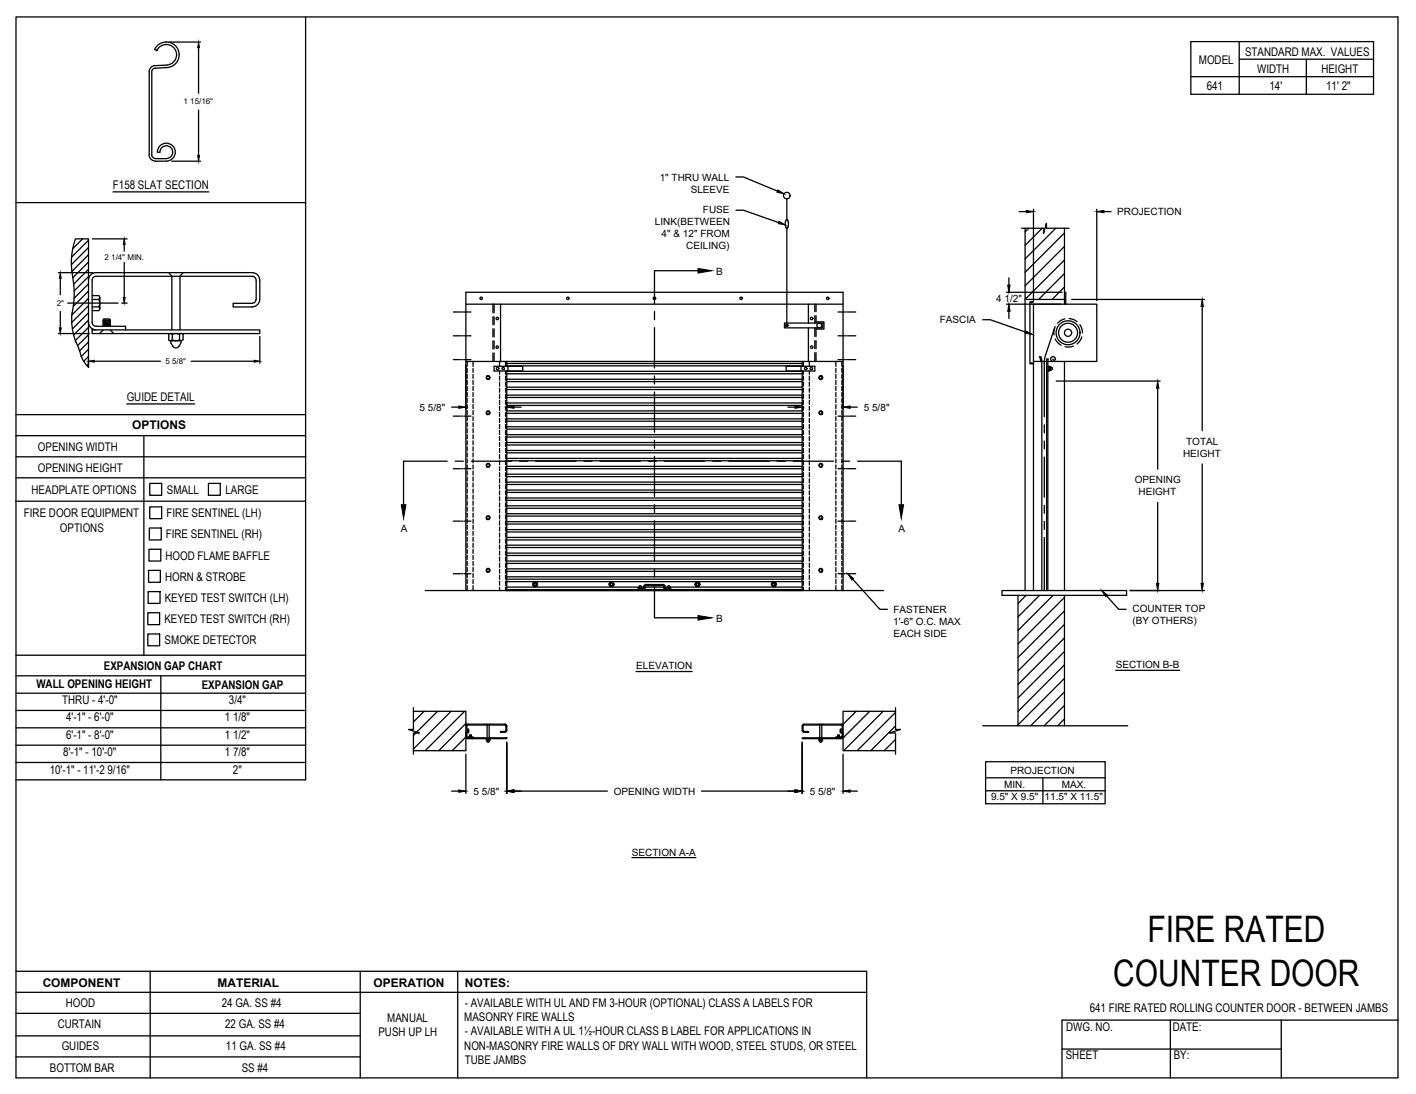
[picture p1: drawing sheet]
<svg xmlns="http://www.w3.org/2000/svg" width="279mm" height="216mm" viewBox="0 0 279 216" stroke-linecap="round" stroke-linejoin="round" font-family="sans-serif">
<!-- layer: ANNOTATIONS -->
<g fill="none" stroke="#000" stroke-width=".25">
<path d="M33.4 8.3h6.2M39.2 9.4v9M33.9 31.8h5.7M39.2 21.7v9M145.2 34.9h1.5l6.7 2.8M11.5 53.8h6.9M11.9 54.9v3.3M13.4 59.8h9.9M18.2 47.1h6.9M24 59.8h1.1M24.5 48.3v1.3M24.5 51.8v6.9"/>
<path d="M145.2 41.5h1.5l6.9 2.4M198.6 57.7h11M199.1 54.8v1.5M201.1 41.8h1.4M203.9 41.3v18M211.5 59.1h26.2M216.4 41.3v18M217.8 41.8h1.4M11.5 65.8h6.2M11.9 61.5v3.2M17.5 70.9v1M18.6 71.3h13"/>
<path d="M37.7 71.3h12.4M51.3 66.4v5.3M91.9 72v8.8M100 79.5v1.3M158.3 79.5v1.3M166.3 72.1v8.7M193.9 63.1h1.5l6.9 2.4M198.6 60h10.7M199.1 61.4v1.5M208.4 75.2h20.5M228.4 76.6v16M237.2 60.5v24.5"/>
<path d="M89.1 80.3h1.4M101.4 80.3h1.4M155.5 80.3h1.4M167.7 80.3h1.5M228.4 99.1v16M237.2 91.6v23.5M168.3 114.3l5.3 5.9h1.5M218.3 117.6l2.4 2.6h1.5M223 116.5h14.7M125.5 132.5h11.1M220.2 132.3h12.6M89.1 156.1h1.4"/>
<path d="M91.9 148.8v7.8M100 146.5v10.1M101.4 156.1h18.4M138.4 156.1h18.5M158.3 146.5v10.1M166.3 148.8v7.8M167.7 156.1h1.5M194.5 150.3h23.6v8.3h-23.6zM194.5 153.5h23.6M194.5 156.1h23.6M205.8 153.5v5.1M124.7 169.2h12.6"/>
</g>
<!-- layer: SECTION CUTS -->
<g fill="none" stroke="#000" stroke-width=".25">
<path d="M137.7 53.4h-8.6v6.5M129.1 61.5v1.6M129.1 64.7v7.9M129.1 74.2v1.6M129.1 77.4v7.9M88.2 91h-8.6v8.6M89.8 91h1.6M93 91h7.9M102.5 91h1.6M105.7 91h7.9M115.2 91h1.6M118.4 91h7.9"/>
<path d="M127.9 91h1.6M129.1 86.9v1.6M129.1 90.1v7.9M129.1 99.6v1.6M131.1 91h8M140.7 91h1.5M143.8 91h8M153.4 91h1.5M156.5 91h8M166.1 91h1.5M169.2 91h8.6v8.6M129.1 102.8v7.9"/>
<path d="M129.1 112.3v1.6M129.1 115.5v6.4h8.6"/>
</g>
<path d="M137.7 53l2.7 .4-2.7 .5zM79.2 99.6h.9l-.5 2.7zM177.4 99.6h.9l-.5 2.7zM137.7 121.5l2.7 .4-2.7 .5z" fill="#000" stroke="#000" stroke-width=".2"/>
<!-- layer: PUSH UP OPERATION LH -->
<g fill="none" stroke="#000" stroke-width=".25">
<path d="M155.3 39.3v4M155 43.8v.7M155 43.8a.32 .32 0 0 1 0-.3 .32 .32 0 0 1 .4-.1 1.62 1.62 0 0 1 0 1.6M155 44.6l.2 .4M155.2 45h.1M155.3 45.1v19.4M201.6 45h4.3v1.1l.6-2v.9h4.4M202.3 45v71.5M203 45l-.7 .8M203.5 59.8l.4-.2h-.7v12.2h.7l-.4-.2M205.7 45l-3.4 3.4M206.5 44.2l-.1 .1"/>
<path d="M208.3 45l-6 6.1M210 57.7h.3v2.3M210 45v15M210 46l-7.7 7.7M210 48.6l-7.7 7.8M210 51.3l-7.7 7.8h7.7M210 54l-5.1 5.1M210 56.6l-2.4 2.5M89.5 66.3h1.4M89.5 71h1.3M89.5 61.6h1.4M91.1 66.3h.2"/>
<path d="M91.1 71h.2M91.1 61.6h.2M91.5 66.3h1.4M91.5 61.6h1.4M91.5 71h1.4M91.9 71.3h74.4M91.9 60h74.4M92.2 71.3v1M92.2 72.7v.8M92.2 73.9v.8M92.2 75.1v.8M92.2 76.3v.8"/>
<path d="M92.2 77.5v.8M92.2 78.7v.7M92.2 79.8v.8M93.3 71.3v1M93.3 72.7v.8M93.3 73.9v.8M93.3 75.1v.8M93.3 76.3v.8M93.3 77.5v.8M93.3 78.7v.7M93.3 79.8v.8M96.1 74.2h.4l.2 .3-.2 .4h-.4l-.2-.4z"/>
<path d="M97.3 60v1.7M97.3 62.5v1.6M97.3 64.9v1.6M97.3 67.3v1.6M97.3 69.7v1.6M97.5 72.3h5.6v.9h-5.6zM97.5 60v1.7M97.5 62.5v1.6M97.5 64.9v1.6M97.5 67.3v1.6M97.5 69.7v1.6M98.6 71.3v1"/>
<path d="M98.6 73.2v.7M98.6 74.2v.8M98.6 75.4v.8M98.6 76.6v.8M98.6 77.8v.8M98.6 79v.8M98.8 60v11.3M99.8 71.3v1M99.8 73.2v.7M99.8 74.2v.8M99.8 75.4v.8M99.8 76.6v.8"/>
<path d="M99.8 77.8v.8M99.8 79v.8M100 79.5h58.3M100 78.4h58.3M100 78h58.3M100 75.3h58.3M100 74.8h58.3M100 76.4h58.3M100 76.9h58.3M100 73.8h58.3M100 73.3h58.3M100 71.7h58.3"/>
<path d="M100 72.2h58.3M100 71.3v1M100 73.2v43.3M100.2 72.3v.9M154.8 63.8h7.5v.9h-7.5zM155.1 72.3h5.7v.9h-5.7zM158.1 72.3v.9M158.3 71.3v1M158.3 73.2v43.3M158.5 71.3v1M158.5 73.2v.7M158.5 74.2v.8"/>
<path d="M158.5 75.4v.8M158.5 76.6v.8M158.5 77.8v.8M158.5 79v.8M159.5 60v3.8M159.5 64.7v6.6M159.7 71.3v1M159.7 73.2v.7M159.7 74.2v.8M159.7 75.4v.8M159.7 76.6v.8M159.7 77.8v.8"/>
<path d="M159.7 79v.8M160.8 60v1.5M160.8 62.3v1.5M160.8 64.7v1.7M160.8 67.2v1.6M160.8 69.6v1.7M161 63.5h1.6v1.4h-1.6M161 60v1.5M161 62.3v1.5M161 64.7v1.7M161 67.2v1.6M161 69.6v1.7"/>
<path d="M161.8 74.2h.4l.2 .3-.2 .4h-.4l-.3-.4zM164.9 71.3v1M164.9 72.7v.8M164.9 73.9v.8M164.9 75.1v.8M164.9 76.3v.8M164.9 77.5v.8M164.9 78.7v.7M164.9 79.8v.8M165.4 66.3h1.4M165.4 71h1.4M165.4 61.6h1.4"/>
<path d="M166.1 71.3v1M166.1 72.7v.8M166.1 73.9v.8M166.1 75.1v.8M166.1 76.3v.8M166.1 77.5v.8M166.1 78.7v.7M166.1 79.8v.8M167 71h.2M167 66.3h.2M167 61.6h.2M167.4 66.3h1.4"/>
<path d="M167.4 61.6h1.4M167.4 71h1.4M203.9 71.3h2.6M205.3 71.3l-.2-.9a.72 .72 0 0 1 .5 .9v45.2M206.5 71.3v45.2M206.6 70.9l-.1 .4M206.6 70.9h.2M206.8 71.3h9.6v-11.3h-12.5v56.5M206.8 72.3h.2v.9h-.2M206.8 71.3v45.2M206.8 70.9v.4M207 72.9v.2h.3"/>
<path d="M207 72.5v-.1h.3v.1M207 72.9h.3M207 72.6h.3M207 72.6v.3M207.3 72.9v.2M207.3 72.6v.3M207.6 72.6v.3M207.6 72.6l-.3-.1v.5h.2M207.6 72.9l-.1 .1M207.8 70.9l.2 .2 .2-.1a.47 .47 0 0 0-.4-.6 .47 .47 0 0 0-.5 .4 .47 .47 0 0 0 .5 .5M208.1 64.8l-2 6.2v11.3M208.2 64.5l-.3 .9 .1 .7"/>
<path d="M208.2 66.9l.5 .7 .7 .5M210 71.3v45.2M210.1 62.9l-.6 .3-.8 .6M211 62.9l.8 .2 .7 .4M211.8 68.3l-.9 .2-.8-.1M213.1 64.1l.3 .6 .2 1M213.4 66.5l-.2 .6-.7 .8M89.5 92.5h1.3M89.5 82.1h1.3M91.1 92.5h.2M91.1 82.1h.2M91.5 92.5h1.4"/>
<path d="M91.5 82.1h1.4M92.2 81v.8M92.2 82.2v.8M92.2 83.4v.8M92.2 84.6v.8M92.2 85.8v.8M92.2 87v.8M92.2 88.2v.8M92.2 89.4v.8M92.2 90.6v.8M92.2 91.8v.7M92.2 92.9v.8"/>
<path d="M92.2 94.1v.8M92.2 95.3v.8M92.2 96.5v.8M92.2 97.7v.8M92.2 98.9v.8M93.3 81v.8M93.3 82.2v.8M93.3 83.4v.8M93.3 84.6v.8M93.3 85.8v.8M93.3 87v.8M93.3 88.2v.8"/>
<path d="M93.3 89.4v.8M93.3 90.6v.8M93.3 91.8v.7M93.3 92.9v.8M93.3 94.1v.8M93.3 95.3v.8M93.3 96.5v.8M93.3 97.7v.8M93.3 98.9v.8M96.1 91.5h.4l.2 .3-.2 .4h-.4l-.2-.4zM96.1 81.1h.4l.2 .4-.2 .3h-.4l-.2-.3zM98.6 80.2v.8"/>
<path d="M98.6 81.4v.8M98.6 82.6v.8M98.6 83.8v.8M98.6 85v.7M98.6 86.1v.8M98.6 87.3v.8M98.6 88.5v.8M98.6 89.7v.8M98.6 90.9v.8M98.6 92.1v.8M98.6 93.3v.8M98.6 94.5v.8"/>
<path d="M98.6 95.7v.8M98.6 96.9v.8M98.6 98v.8M98.6 99.3v.7M99.8 80.2v.8M99.8 81.4v.8M99.8 82.6v.8M99.8 83.8v.8M99.8 85v.7M99.8 86.1v.8M99.8 87.3v.8M99.8 88.5v.8"/>
<path d="M99.8 89.7v.8M99.8 90.9v.8M99.8 92.1v.8M99.8 93.3v.8M99.8 94.5v.8M99.8 95.7v.8M99.8 96.9v.8M99.8 98v.8M99.8 99.3v.7M100 99.8h58.3M100 97.2h58.3M100 96.7h58.3"/>
<path d="M100 98.3h58.3M100 98.7h58.3M100 94.1h58.3M100 93.6h58.3M100 95.1h58.3M100 95.6h58.3M100 90.9h58.3M100 90.5h58.3M100 92h58.3M100 92.5h58.3M100 89.4h58.3M100 88.9h58.3"/>
<path d="M100 86.3h58.3M100 85.8h58.3M100 87.3h58.3M100 87.8h58.3M100 83.1h58.3M100 82.7h58.3M100 84.2h58.3M100 84.7h58.3M100 80h58.3M100 81.1h58.3M100 81.6h58.3M158.5 80.2v.8"/>
<path d="M158.5 81.4v.8M158.5 82.6v.8M158.5 83.8v.8M158.5 85v.7M158.5 86.1v.8M158.5 87.3v.8M158.5 88.5v.8M158.5 89.7v.8M158.5 90.9v.8M158.5 92.1v.8M158.5 93.3v.8M158.5 94.5v.8"/>
<path d="M158.5 95.7v.8M158.5 96.9v.8M158.5 98v.8M158.5 99.3v.7M159.7 80.2v.8M159.7 81.4v.8M159.7 82.6v.8M159.7 83.8v.8M159.7 85v.7M159.7 86.1v.8M159.7 87.3v.8M159.7 88.5v.8"/>
<path d="M159.7 89.7v.8M159.7 90.9v.8M159.7 92.1v.8M159.7 93.3v.8M159.7 94.5v.8M159.7 95.7v.8M159.7 96.9v.8M159.7 98v.8M159.7 99.3v.7M161.8 91.5h.4l.2 .3-.2 .4h-.4l-.3-.4zM161.8 81.1h.4l.2 .4-.2 .3h-.4l-.3-.3zM164.9 81v.8"/>
<path d="M164.9 82.2v.8M164.9 83.4v.8M164.9 84.6v.8M164.9 85.8v.8M164.9 87v.8M164.9 88.2v.8M164.9 89.4v.8M164.9 90.6v.8M164.9 91.8v.7M164.9 92.9v.8M164.9 94.1v.8M164.9 95.3v.8"/>
<path d="M164.9 96.5v.8M164.9 97.7v.8M164.9 98.9v.8M165.4 92.5h1.4M165.4 82.1h1.4M166.1 81v.8M166.1 82.2v.8M166.1 83.4v.8M166.1 84.6v.8M166.1 85.8v.8M166.1 87v.8M166.1 88.2v.8"/>
<path d="M166.1 89.4v.8M166.1 90.6v.8M166.1 91.8v.7M166.1 92.9v.8M166.1 94.1v.8M166.1 95.3v.8M166.1 96.5v.8M166.1 97.7v.8M166.1 98.9v.8M167 92.5h.2M167 82.1h.2M167.4 92.5h1.4"/>
<path d="M167.4 82.1h1.4M206.1 83.8v1.6M206.1 87v1.6M206.1 90.2v7.9M206.1 99.7v1.6M83.9 116.5h90.4M89.5 102.8h1.3M89.5 113.2h1.3M91.1 102.8h.2M91.1 113.2h.2M91.5 102.8h1.4M91.5 113.2h1.4"/>
<path d="M91.9 116.5v-58.8h74.4v58.8M92.2 100.1v.8M92.2 101.3v.8M92.2 102.5v.8M92.2 103.7v.8M92.2 104.9v.7M92.2 106v.8M92.2 107.2v.8M92.2 108.4v.8M92.2 109.6v.8M92.2 110.8v.8M92.2 112v.8"/>
<path d="M92.2 113.2v.8M92.2 114.4v.8M92.2 115.6v.9M93.3 100.1v.8M93.3 101.3v.8M93.3 102.5v.8M93.3 103.7v.8M93.3 104.9v.7M93.3 106v.8M93.3 107.2v.8M93.3 108.4v.8M93.3 109.6v.8"/>
<path d="M93.3 110.8v.8M93.3 112v.8M93.3 113.2v.8M93.3 114.4v.8M93.3 115.6v.9M96.1 112.2h.4l.2 .3-.2 .4h-.4l-.2-.4zM96.1 101.8h.4l.2 .4-.2 .3h-.4l-.2-.3zM98.6 100.4v.8M98.6 101.6v.8M98.6 102.8v.8M98.6 104v.8M98.6 105.2v.8"/>
<path d="M98.6 106.4v.8M98.6 107.6v.8M98.6 108.8v.8M98.6 110v.7M98.6 111.1v.9M98.6 112.3v.8M98.6 113.5v.8M98.6 114.7v.8M98.6 115.9v.6M99.8 100.4v.8M99.8 101.6v.8M99.8 102.8v.8"/>
<path d="M99.8 104v.8M99.8 105.2v.8M99.8 106.4v.8M99.8 107.6v.8M99.8 108.8v.8M99.8 110v.7M99.8 111.1v.9M99.8 112.3v.8M99.8 113.5v.8M99.8 114.7v.8M99.8 115.9v.6M100 111.2h58.3"/>
<path d="M100 110.7h58.3M100 100.3h58.3M100 103.4h58.3M100 103h58.3M100 101.4h58.3M100 101.9h58.3M100 106.6h58.3M100 106.1h58.3M100 104.5h58.3M100 105h58.3M100 109.6h58.3M100 109.2h58.3"/>
<path d="M100 107.6h58.3M100 108.1h58.3M100 116.4h58.3M100 114.8h58.3M100 115.9h26.1M100 112.8h58.3M100 112.3h58.3M100 114.3h58.3M100 113.8h58.3M105.4 114.9h.4l.3 .4-.3 .4h-.4l-.3-.4zM120.4 114.9h.5l.2 .4-.2 .4h-.5l-.2-.4zM126 116v.2"/>
<path d="M126 116h.6M126.1 116v.2h-.1M126.1 116.2h.4M126.5 116l.1 .3 .1-.3M126.5 115.8l.1 .1M126.6 115.8l-.3-.2-.3 .3M126.6 115.9h.4M126.6 116h-.7M126.8 116.3h-1v.2M127 116l-.2 .3M127.2 115.8l.3-.2h3.3h.2v.5M127.3 116l-.3 .5h-.2"/>
<path d="M127.3 115.9h3.7M127.3 115.8v.3M127.5 115.3a.52 .52 0 0 0-.5 .8M127.5 115.4h3.3M130.8 115.3a.54 .54 0 0 1 .5 .8M131 116l.2 .5h.3M131.2 116l.3 .3M131.3 115.9h.4M131.5 116.3h.9v.2M131.6 116.2h.2M131.7 116h.5M131.8 116h-.2v.2"/>
<path d="M131.8 116v.2M131.8 116h.5M131.8 116.2h.3M132.1 116v.2M132.2 115.9h26.1M132.2 115.9l-.2-.3-.3 .3M132.3 116v.3h-.2M137.4 114.9h.5l.2 .4-.2 .4h-.5l-.3-.4zM152.4 114.9h.5l.3 .4-.3 .4h-.5l-.2-.4zM158.5 100.4v.8M158.5 101.6v.8M158.5 102.8v.8"/>
<path d="M158.5 104v.8M158.5 105.2v.8M158.5 106.4v.8M158.5 107.6v.8M158.5 108.8v.8M158.5 110v.7M158.5 111.1v.9M158.5 112.3v.8M158.5 113.5v.8M158.5 114.7v.8M158.5 115.9v.6M159.7 100.4v.8"/>
<path d="M159.7 101.6v.8M159.7 102.8v.8M159.7 104v.8M159.7 105.2v.8M159.7 106.4v.8M159.7 107.6v.8M159.7 108.8v.8M159.7 110v.7M159.7 111.1v.9M159.7 112.3v.8M159.7 113.5v.8M159.7 114.7v.8"/>
<path d="M159.7 115.9v.6M161.8 112.2h.4l.2 .3-.2 .4h-.4l-.3-.4zM161.8 101.8h.4l.2 .4-.2 .3h-.4l-.3-.3zM164.9 100.1v.8M164.9 101.3v.8M164.9 102.5v.8M164.9 103.7v.8M164.9 104.9v.7M164.9 106v.8M164.9 107.2v.8M164.9 108.4v.8M164.9 109.6v.8"/>
<path d="M164.9 110.8v.8M164.9 112v.8M164.9 113.2v.8M164.9 114.4v.8M164.9 115.6v.9M165.4 102.8h1.4M165.4 113.2h1.4M166.1 100.1v.8M166.1 101.3v.8M166.1 102.5v.8M166.1 103.7v.8M166.1 104.9v.7"/>
<path d="M166.1 106v.8M166.1 107.2v.8M166.1 108.4v.8M166.1 109.6v.8M166.1 110.8v.8M166.1 112v.8M166.1 113.2v.8M166.1 114.4v.8M166.1 115.6v.9M167 102.8h.2M167 113.2h.2M167.4 102.8h1.4"/>
<path d="M167.4 113.2h1.4M197.7 116.5h24.6v1h-24.6zM200.9 117.5v25.7M202.5 117.5l-1.6 1.6M205.1 117.5l-4.2 4.3M206.1 102.9v1.6M206.1 106.1v10.4M207.8 117.5l-6.9 6.9M210 117.9l-9.1 9.2M210 117.5v25.7M81.6 139.7v4.3h-1l2.1 .7h-1.1v4.1M176.7 139.7v4.3h1l-2.2 .7h1.2v4.1"/>
<path d="M210 120.6l-9.1 9.2M210 123.2l-9.1 9.2M210 125.9l-9.1 9.2M210 128.6l-9.1 9.1M210 131.2l-9.1 9.2M210 133.9l-9.1 9.2M210 136.5l-6.6 6.7M210 139.2l-4 4M81.6 140.4h10.3v7.7h-10.3M82.1 144.7l-.5 .4M83.7 140.4l-2.1 2.1M86.3 140.4l-4.1 4.1"/>
<path d="M89 140.4l-7.4 7.4M91.7 140.4l-7.8 7.7M91.9 145.2l.4 .4M91.9 143.2l.4-.3h7.4l.2 .2 .1 1.1M91.9 144.5v.6M91.9 142.8l-5.3 5.3M91.9 145.4l-2.7 2.7M91.9 148.1h.1M92.1 143.9h.3v.2M92.1 145.6h7.9v.2h-7.9zM92.1 144.6h.3M92.1 144.1h.3"/>
<path d="M92.1 144.4h.3M92.3 143.1l-.2 .1v2.2h1.3v.2M92.3 143.1h7.4M92.4 144.4v.2M92.4 144.1v.3M92.5 144v.5M92.6 145.3h.4M92.6 145.2h.4M92.6 145.6l-.1 .2M92.7 145.4h.3M92.7 145.3h.3M92.7 145.1h.3"/>
<path d="M93 145.1h-.3l-.1 .3M93 145.6l.2 .2M93 145.1v.3M96 142.9l.1 .2v2.5M96.1 145.8v.3M96.1 145.8h-.2l.1 .3h.1M96.1 146.1h.4M96.1 145.8h.4M96.5 145.8h.2l-.1 .3h-.1M96.5 145.8v.3M96.5 146.3l.1-.2h-.5l.2 .4 .3-.2M96.7 142.9l-.2 .2v2.5"/>
<path d="M99.6 143.1l.2 .1v1M99.8 144.2l-.1 .2h-1v.1h1M100 144.2l-.4 .3M158.3 145.6h7.9v.2h-7.9zM158.3 144.2l.3 .3M158.5 144.2l.1 .2h.9v.1h-.9M158.6 143.1l-.1 .1v1M158.6 143.1h7.4M161.6 146.1h.5M161.6 142.9l.2 .2v2.5M161.6 146.1l.1-.3 .1 .3M162.1 145.8v.3h.2v-.3h-.5"/>
<path d="M162.2 146.1v.2M162.2 146.1h-.5l.2 .4 .3-.2M162.3 142.9l-.1 .2v2.5M165.3 145.3h.3M165.3 145.2h.3M165.3 145.4v-.3h.3v.3M165.3 145.6l-.2 .2M165.3 145.4h.3M165.3 145.1h.3M165.6 145.6l.2 .2M165.8 144v.5M165.9 144.4l-.1 .2"/>
<path d="M165.9 143.9v.2M165.9 144.6h.3M165.9 144.1h.3M165.9 144.4h.3M165.9 144.1v.3M165.9 143.9h.3M166 143.1l.2 .1M166.2 145.2l-.2 .2h-1.1v.2M166.2 143.3v1.9M166.3 145.2l-.3 .4M166.3 143.2l-.3-.3h-7.4l-.3 .2v1.1M166.3 144.5v.6"/>
<path d="M168.9 140.4l-2.6 2.6M171.6 140.4l-5.3 5.2M174.3 140.4l-7.8 7.7M176.7 140.4h-10.4v7.7h10.4M176.7 145.9l-2.2 2.2M176.7 140.6l-7.6 7.5M176.7 143.3l-4.9 4.8M193.9 143.2h28.6M210 141.9l-1.3 1.3"/>
<circle cx="155.2" cy="38.6" r=".65"/>
<circle cx="94.9" cy="58.9" r=".24"/>
<circle cx="112" cy="58.9" r=".24"/>
<circle cx="129.1" cy="58.9" r=".24"/>
<circle cx="146.2" cy="58.9" r=".24"/>
<circle cx="163.3" cy="58.9" r=".24"/>
<circle cx="96.3" cy="74.5" r=".29"/>
<circle cx="98.1" cy="62.9" r=".24"/>
<circle cx="98.1" cy="68.5" r=".24"/>
<circle cx="98.2" cy="72.7" r=".24"/>
<circle cx="99.3" cy="72.7" r=".24"/>
<circle cx="155.2" cy="64.2" r=".24"/>
<circle cx="159" cy="72.7" r=".24"/>
<circle cx="160.1" cy="72.7" r=".24"/>
<circle cx="160.1" cy="62.9" r=".24"/>
<circle cx="160.1" cy="68.5" r=".24"/>
<circle cx="161.7" cy="64.2" r=".48"/>
<circle cx="162" cy="74.5" r=".29"/>
<circle cx="210.7" cy="65.7" r="1.87"/>
<circle cx="210.7" cy="65.7" r="2.36"/>
<circle cx="210.7" cy="65.7" r=".71"/>
<circle cx="96.3" cy="91.8" r=".29"/>
<circle cx="96.3" cy="81.5" r=".29"/>
<circle cx="162" cy="81.5" r=".29"/>
<circle cx="162" cy="91.8" r=".29"/>
<circle cx="96.3" cy="112.5" r=".29"/>
<circle cx="96.3" cy="102.2" r=".29"/>
<circle cx="105.6" cy="115.3" r=".48"/>
<circle cx="105.6" cy="115.3" r=".24"/>
<circle cx="120.7" cy="115.3" r=".48"/>
<circle cx="120.7" cy="115.3" r=".24"/>
<circle cx="137.6" cy="115.3" r=".48"/>
<circle cx="137.6" cy="115.3" r=".24"/>
<circle cx="152.7" cy="115.3" r=".48"/>
<circle cx="152.7" cy="115.3" r=".24"/>
<circle cx="162" cy="112.5" r=".29"/>
<circle cx="162" cy="102.2" r=".29"/>
</g>
<!-- layer: ANNOTATIONS -->
<g fill="#000" stroke="#000" stroke-width=".2">
<path d="M39.2 8.3l.2 1.1h-.4zM39 30.7h.4l-.2 1.1zM153.5 37.5l1.2 .7-1.4-.3zM11.9 53.8l.2 1.1h-.4zM24.3 58.7h.4l-.2 1.1zM24.5 47.1l.2 1.2h-.4zM153.7 43.7l1.3 .7-1.4-.3zM198.8 56.3h.5l-.2 1.4zM202.5 41.5l1.4 .3-1.4 .2zM216.4 41.8l1.4-.3v.5zM11.7 64.7h.4l-.2 1.1zM17.5 71.3l1.1-.2v.4z"/>
<path d="M50.1 71.1l1.2 .2-1.2 .2zM199.1 60l.2 1.4h-.5zM202.4 65.3l1.3 .7-1.5-.3zM228.4 75.2l.3 1.4h-.5zM237.2 59.1l.2 1.4h-.4zM90.5 80.1l1.4 .2-1.4 .3zM100 80.3l1.4-.2v.5zM156.9 80.1l1.4 .2-1.4 .3zM166.3 80.3l1.4-.2v.5zM167.3 113.3l1.1 .9-.3 .3zM217.4 116.5l1.1 .9-.3 .4zM228.2 115.1h.5l-.3 1.4z"/>
<path d="M237 115.1h.4l-.2 1.4zM90.5 155.9l1.4 .2-1.4 .3zM100 156.1l1.4-.2v.5zM156.9 155.9l1.4 .2-1.4 .3zM166.3 156.1l1.4-.2v.5z"/>
</g>
<!-- layer: PUSH UP OPERATION LH -->
<path d="M207 73.2h.1" fill="none" stroke="#000" stroke-width=".2"/>
<!-- layer: DETAILS -->
<g fill="none" stroke="#000" stroke-width=".25">
<path d="M29.4 14.2v16.3M30.5 9.8l.5 .2M30.6 12.9a1.26 1.26 0 0 0-1.2 1.3M30.6 13.4a.75 .75 0 0 0-.7 .8l.1 16.3a.72 .72 0 0 0 .7 .8M31 10a2.03 2.03 0 0 1 3.5-.3 2.03 2.03 0 0 1-1.6 3.1M31 10h.1M32.8 8.3a2.53 2.53 0 0 0-2.3 1.5M32.8 8.3h.1M32.8 8.8h.1M32.8 8.3a2.53 2.53 0 0 1 2.5 2.4 2.53 2.53 0 0 1-2.3 2.6l-2.4 .2M32.9 12.8l-2.3 .2M29.4 30.5a1.26 1.26 0 0 0 1.3 1.3"/>
<path d="M30.7 31.3h2.1M30.7 31.8h2.1M32.8 31.3a1.26 1.26 0 0 0 1.3-1.3 1.26 1.26 0 0 0-1.3-1.2 1.26 1.26 0 0 0-1.2 1.2h-.5a1.77 1.77 0 0 1 1.7-1.7 1.77 1.77 0 0 1 1.8 1.7 1.77 1.77 0 0 1-1.8 1.8M16.3 47.1l-1.9 2M17.5 58.9l-3.3 3.3M17.5 57.4l-3 3.1M17.5 56l-2.9 2.9M17.5 54.6l-2.9 2.8M17.5 53.1l-3 3M17.5 51.7l-3.1 3.1M17.5 50.3l-3.3 3.3M17.5 48.9l-3.4 3.3"/>
<path d="M17.5 47.4l-3.4 3.4M17.5 55.3a1.47 1.47 0 0 1 1.4-1.5h30.9a1.5 1.5 0 0 1 1.5 1.5l-.1 3.8a1.5 1.5 0 0 1-1.4 1.5h-3.8v-.7l3.8-.1a.75 .75 0 0 0 .7-.7M18.2 58.3h1.3l.2 .4-.2 .4M18.2 59.1h1.3M19.5 59.1a1.34 1.34 0 0 1 0 1.4l.2 .4-.2 .4M19.7 58.7v2.2M33.3 53.8l.6 .7v10.6M36.1 53.8l-.6 .7v10.6M50.5 55.3a.75 .75 0 0 0-.7-.8h-30.9a.75 .75 0 0 0-.7 .8v8.3M50.5 55.3v3.8M15 67.5a11.7 11.7 0 0 1-.6-6.9 19.5 19.5 0 0 0-.2-7 14.4 14.4 0 0 1 .7-6.5h2.6v25.4M15 67.6l1 2.8"/>
<path d="M17.5 68.9l-1.5 1.5 .8 1.3 .7 .8M17.5 72.5h.1M17.5 71.8l-.4 .3M17.5 70.4l-1 .9M17.5 67.5l-1.8 1.7M17.5 66.1l-2.2 2.1M17.5 64.6l-2.6 2.6M17.5 63.2l-3 2.9M17.5 61.7l-3.2 3.2M17.5 60.3l-3.3 3.3M17.5 63.6a1.47 1.47 0 0 0 1.4 1.5M18.2 65.1h33.1v.7h-33.1z"/>
<path d="M18.2 61.3h1.3M18.2 60.6h1.3M18.2 63.6a.75 .75 0 0 0 .7 .8h5.9v.7M20.3 64.4v-1.3l.2-.2h1.1l.2 .2v1.3M20.3 64h1.5M20.3 63.7h1.5M20.3 63.3h1.5M20.3 65.2l-.7 .6M20.5 64.2h1.1M20.5 63.9h1.1M20.5 63.5h1.1M20.5 63.1h1.1"/>
<path d="M21.8 65.2l.7 .6M33.3 66a.43 .43 0 0 1 .7 0M33.3 66v1.1M33.6 67.2l.2 .5M33.8 67.8l.3 .5a.71 .71 0 0 0 1.2 0l.3-.5M34 67.1a1.43 1.43 0 0 0 1.4 0M34 66a1.43 1.43 0 0 1 1.4 0M34 67l-.4 .3-.3-.2M34 66v1.1M35.4 66l.4-.2 .3 .2M35.4 66v1M35.8 67.2l-.2 .6"/>
<path d="M35.8 67.2l-2.2 .1M36.1 67l-.3 .2-.4-.2M36.1 66v1"/>
</g>
<path d="M17.5 65.8h.1" fill="none" stroke="#000" stroke-width=".2"/>
<!-- layer: TITLE BLOCK -->
<g fill="none" stroke="#000" stroke-width=".25">
<path d="M3.2 3.3h272.6v209.4h-272.6zM60.3 3.3v150.6h-57.1M235 8.2h36v10.4h-36zM235 15.1h36M244.5 11.7h26.5M244.5 8.2v10.4M3.2 40h57.1M22.3 37.9h18.9M25 79.7h13.4M3.1 98.9h57.1M3.2 90.1h57.1M3.2 94.3h57.1"/>
<path d="M3.2 86h57.1M3.2 81.8h57.1M28.4 86v43.3M29.5 95.4h2.4v2.3h-2.4zM41.1 95.4h2.4v2.3h-2.4zM29.2 116.8h2.4v2.3h-2.4zM29.3 112.6h2.3v2.3h-2.3zM29.4 108.4h2.3v2.3h-2.3zM29.5 104.2h2.3v2.4h-2.3zM29.5 100h2.4v2.4h-2.4zM3.2 129.3h57.1M3.2 133.4h57.1"/>
<path d="M3.2 136.8h57.1M29.2 120.9h2.3v2.4h-2.3zM29.2 125.1h2.3v2.3h-2.3zM31.7 133.4v20.5M35.5 131.9h.1M3.2 140.2h57.1M3.2 143.6h57.1M3.2 147.1h57.1M3.2 150.5h57.1M3.2 200h67.9M3.2 195.8h167.8M3.2 191.7h167.8v21"/>
<path d="M29.6 191.7v21M71.1 191.7v21M90.3 191.7v21M3.2 208.6h67.9M3.2 204.4h67.9M209.6 207h43.2M230.9 201.3v11.4M252.8 201.3v11.4M275.8 201.3h-66.2v11.4"/>
</g>
<!-- layer: 0 -->
<path d="M257.8 11.7v6.9" fill="none" stroke="#000" stroke-width=".25"/>
<g font-size="7.2">
<text x="226.4" y="185.9">FIRE RATED</text>
<text x="219.7" y="194.6">COUNTER DOOR</text>
</g>
<g font-size="2.4">
<text x="245.7" y="11.1">STANDARD MAX. VALUES</text>
<text x="236.6" y="12.7">MODEL</text>
<text x="238.1" y="17.8">641</text>
<text x="248.1" y="14.4">WIDTH</text>
<text x="250.5" y="17.8">14'</text>
<text x="260.7" y="14.4">HEIGHT</text>
<text x="261.7" y="17.8">11' 2&quot;</text>
<text x="22.3" y="37.4">F158 SLAT SECTION</text>
<text x="25" y="79.2">GUIDE DETAIL</text>
<text x="7.5" y="89">OPENING WIDTH</text>
<text x="26.1" y="84.7">OPTIONS</text>
<text x="7.5" y="93.1">OPENING HEIGHT</text>
<text x="6.2" y="97.4">HEADPLATE OPTIONS</text>
<text x="32.9" y="97.5">SMALL</text>
<text x="44.5" y="97.5">LARGE</text>
<text x="4.7" y="102.1">FIRE DOOR EQUIPMENT</text>
<text x="11.8" y="104.9">OPTIONS</text>
<text x="32.7" y="106.3">FIRE SENTINEL (RH)</text>
<text x="32.9" y="102.1">FIRE SENTINEL (LH)</text>
<text x="32.7" y="110.4">HOOD FLAME BAFFLE</text>
<text x="32.5" y="118.8">KEYED TEST SWITCH (LH)</text>
<text x="32.6" y="114.6">HORN &amp; STROBE</text>
<text x="32.4" y="123">KEYED TEST SWITCH (RH)</text>
<text x="32.5" y="127.1">SMOKE DETECTOR</text>
<text x="7.2" y="135.8">WALL OPENING HEIGHT</text>
<text x="20.5" y="132.3">EXPANSION GAP CHART</text>
<text x="39.8" y="136">EXPANSION GAP</text>
<text x="12.3" y="139">THRU - 4'-0&quot;</text>
<text x="13" y="142.3">4'-1&quot; - 6'-0&quot;</text>
<text x="44.4" y="142.3">1 1/8&quot;</text>
<text x="45.2" y="138.9">3/4&quot;</text>
<text x="12.5" y="149.2">8'-1&quot; - 10'-0&quot;</text>
<text x="13" y="145.8">6'-1&quot; - 8'-0&quot;</text>
<text x="44.4" y="145.8">1 1/2&quot;</text>
<text x="44.4" y="149.2">1 7/8&quot;</text>
<text x="9.8" y="152.7">10'-1&quot; - 11'-2 9/16&quot;</text>
<text x="46" y="152.8">2&quot;</text>
<text x="8.4" y="194.7">COMPONENT</text>
<text x="42.9" y="194.7">MATERIAL</text>
<text x="73.7" y="194.7">OPERATION</text>
<text x="91.7" y="194.7">NOTES:</text>
<text x="11.4" y="202.8">CURTAIN</text>
<text x="13" y="198.8">HOOD</text>
<text x="43.8" y="198.6">24 GA. SS #4</text>
<text x="44.4" y="202.9">22 GA. SS #4</text>
<text x="76.4" y="201.6">MANUAL</text>
<text x="91.6" y="201.5">MASONRY FIRE WALLS</text>
<text x="91.7" y="198.6">- AVAILABLE WITH UL AND FM 3-HOUR (OPTIONAL) CLASS A LABELS FOR</text>
<text x="210.4" y="203.6">DWG. NO.</text>
<text x="215" y="199.8">641 FIRE RATED ROLLING COUNTER DOOR - BETWEEN JAMBS</text>
<text x="231.4" y="203.4">DATE:</text>
<text x="12.2" y="207.3">GUIDES</text>
<text x="44.6" y="207.2">11 GA. SS #4</text>
<text x="74.7" y="204.5">PUSH UP LH</text>
<text x="91.6" y="207.2">NON-MASONRY FIRE WALLS OF DRY WALL WITH WOOD, STEEL STUDS, OR STEEL</text>
<text x="91.7" y="204.3">- AVAILABLE WITH A UL 1½-HOUR CLASS B LABEL FOR APPLICATIONS IN</text>
<text x="210.3" y="209.1">SHEET</text>
<text x="231.6" y="209">BY:</text>
<text x="9.8" y="211.5">BOTTOM BAR</text>
<text x="47.7" y="211.6">SS #4</text>
<text x="91.7" y="210">TUBE JAMBS</text>
</g>
<g font-size="2">
<text x="130.2" y="35.6">1&quot; THRU WALL</text>
<text x="136.3" y="38">SLEEVE</text>
<text x="129.2" y="44.4">LINK(BETWEEN</text>
<text x="130.5" y="46.8">4&quot; &amp; 12&quot; FROM</text>
<text x="138.7" y="42">FUSE</text>
<text x="220.4" y="42.5">PROJECTION</text>
<text x="135.4" y="49.1">CEILING)</text>
<text x="141.3" y="54.2">B</text>
<text x="196.6" y="59.5">4 1/2&quot;</text>
<text x="185.4" y="63.8">FASCIA</text>
<text x="82.8" y="81">5 5/8&quot;</text>
<text x="170.4" y="81">5 5/8&quot;</text>
<text x="234" y="87.8">TOTAL</text>
<text x="223.9" y="95.4">OPENING</text>
<text x="233.4" y="90.2">HEIGHT</text>
<text x="224.6" y="97.7">HEIGHT</text>
<text x="79.1" y="104.9">A</text>
<text x="177.3" y="104.9">A</text>
<text x="141.3" y="122.7">B</text>
<text x="176.2" y="123.4">1'-6&quot; O.C. MAX</text>
<text x="176.3" y="121">FASTENER</text>
<text x="176.3" y="125.7">EACH SIDE</text>
<text x="223.5" y="123.1">(BY OTHERS)</text>
<text x="223.5" y="120.8">COUNTER TOP</text>
<text x="220.2" y="131.9">SECTION B-B</text>
<text x="125.5" y="132.1">ELEVATION</text>
<text x="198.1" y="155.5">MIN.</text>
<text x="199.4" y="152.7">PROJECTION</text>
<text x="209.5" y="155.5">MAX.</text>
<text x="93.4" y="156.8">5 5/8&quot;</text>
<text x="121.1" y="156.8">OPENING WIDTH</text>
<text x="159.8" y="156.8">5 5/8&quot;</text>
<text x="195.6" y="157.9">9.5&quot; X 9.5&quot;</text>
<text x="206.1" y="157.9">11.5&quot; X 11.5&quot;</text>
<text x="124.7" y="168.8">SECTION A-A</text>
</g>
<g font-size="1.6">
<text x="36.2" y="20.6">1 15/16&quot;</text>
<text x="20.6" y="51.2">2 1/4&quot; MIN.</text>
<text x="11.2" y="60.4">2&quot;</text>
<text x="32.7" y="71.8">5 5/8&quot;</text>
</g>
</svg>
